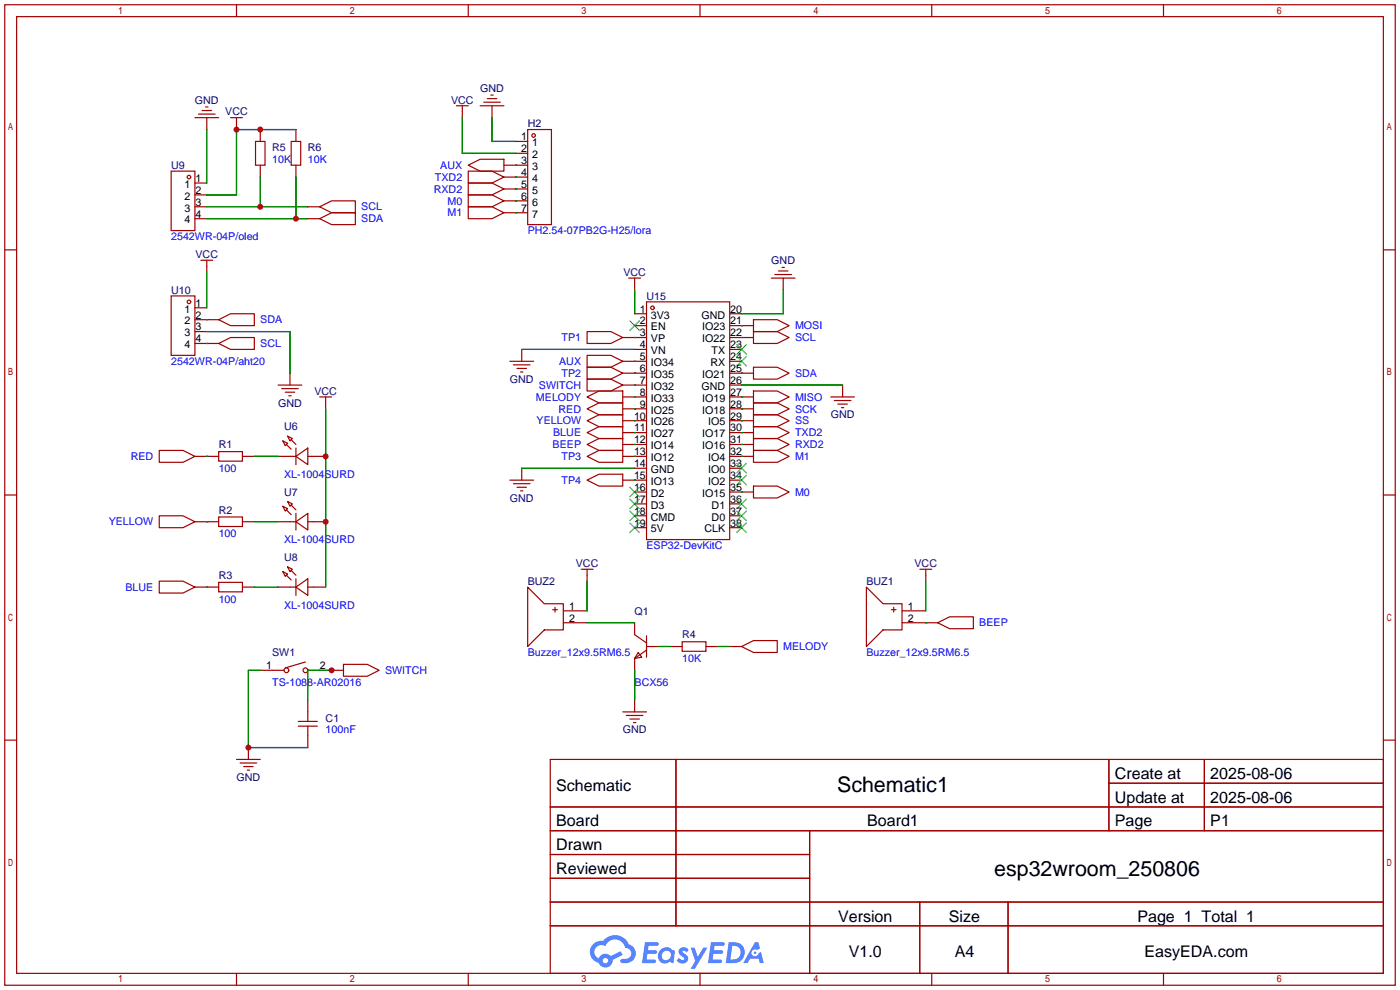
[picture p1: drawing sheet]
<svg xmlns="http://www.w3.org/2000/svg" width="299mm" height="212mm" viewBox="0 0 299 212" stroke-linecap="round" stroke-linejoin="round" font-family="sans-serif">
<g fill="none" stroke="#a10000" stroke-width=".25">
<path d="M1 1h297.2v209.6h-297.2zM3.6 3.6h292.1v204.4h-292.1zM50.5 1v2.6M100.1 1v2.6M149.6 1v2.6M199.1 1v2.6M248.7 1v2.6M1 53.4h2.6M295.7 53.4h2.5M1 105.8h2.6M295.7 105.8h2.5M1 158.2h2.6"/>
<path d="M295.7 158.2h2.5M117.6 162.3h178.1v45.7h-178.1zM117.6 172.5h178.1M117.6 177.5h178.1M144.5 162.3v35.6M173 177.5v30.5M237 162.3v15.2M237 167.4h58.7M257.4 162.3v15.2M117.6 182.6h55.4M117.6 192.8h178.1M117.6 187.7h55.4"/>
<path d="M117.6 197.9h178.1M196.6 192.8v15.2M215.4 192.8v15.2M50.5 208v2.6M100.1 208v2.6M149.6 208v2.6M199.1 208v2.6M248.7 208v2.6"/>
</g>
<g fill="#5487ff">
<path d="M145.3 202.7a1.3 1.3 0 0 1 1.9 .3l-.4 .6a.54 .54 0 0 0-.9-.2l.1 .2a1.34 1.34 0 0 1 .9 1.8 1.47 1.47 0 0 1-2.3-.1l.5-.6 .8 .5a.31 .31 0 0 0 .4-.3 .31 .31 0 0 0-.3-.4 1.12 1.12 0 0 1-.7-1.8z"/>
<path d="M147.6 202.5h.9l.6 2 1.2-2h.9l-2.7 4.6h-.9l1-1.7z"/>
<path d="M137.8 201.4h1.7a1.31 1.31 0 0 1 1.2 .2 .4 .4 0 0 1-.3 .5l-1.8 .1-.1 .9h1.6a.4 .4 0 0 1 .4 .4 .4 .4 0 0 1-.5 .4h-1.6l-.2 1.2h1.4a.46 .46 0 0 1 .5 0 .46 .46 0 0 1 .1 .5l-.4 .2h-2.6z"/>
<path d="M151.9 201.4h1.7a1.32 1.32 0 0 1 1.2 .2 .39 .39 0 0 1-.3 .5l-1.8 .1-.1 .9h1.6a.4 .4 0 0 1 .4 .4 .4 .4 0 0 1-.4 .4h-1.7l-.2 1.2h1.4a.46 .46 0 0 1 .5 0 .46 .46 0 0 1 .1 .5l-.4 .2h-2.6z"/>
<path d="M161.3 201.4h.8l.3 1.3-.6 .4a.75 .75 0 0 0-1.1 .3 .75 .75 0 0 0 .5 1 .75 .75 0 0 0 .9-.7l.5-.2 .6 2.3h-.8l-.3-.9h-1.8l-.5 .9h-1z"/>
<path d="M155.7 201.4l-.6 4.4h1.5a2.27 2.27 0 0 0 2.6-2.2 2.27 2.27 0 0 0-2.7-2.2zM156.5 202.1a1.5 1.5 0 0 1 1.8 1.6 1.5 1.5 0 0 1-1.9 1.4h-.3z"/>
<path d="M141.2 203a1.6 1.6 0 0 0-.3 2.3 1.6 1.6 0 0 0 2.3 .2l.7 .3 .3-2.4-.1-.3-.5-.1a1.58 1.58 0 0 0-2.4 0zM141.8 203.5a.98 .98 0 0 1 1.6 .4 .98 .98 0 0 1-1.1 1.3 .94 .94 0 0 1-.9-.7 .94 .94 0 0 1 .4-1z"/>
<path d="M126.8 201.8a2.37 2.37 0 0 0 1.1 4 1.54 1.54 0 0 0 1.8 1 1.54 1.54 0 0 0 1.2-1.6l2.2-1.1-.5-.8-2 1a1.57 1.57 0 0 0-2.7 .5 1.5 1.5 0 0 1-.7-2.1 1.5 1.5 0 0 1 2.2-.5 2.23 2.23 0 0 1 2.3-1.4 2.23 2.23 0 0 1 2 1.8 1.16 1.16 0 0 1 1.2 1.1 1.16 1.16 0 0 1-1.1 1.2h-.7a.47 .47 0 0 0-.5 .4 .47 .47 0 0 0 .4 .5 2.17 2.17 0 0 0 2.5-.9 2.17 2.17 0 0 0-.3-2.7l-.8-.4a3.2 3.2 0 0 0-5.5-.7l-1.1 .1zM128.8 205.3a.6 .6 0 0 1 1.2 0 .6 .6 0 0 1-1.2 0z"/>
<circle cx="161.4" cy="203.6" r=".28"/>
</g>
<g fill="none" stroke="#a10000" stroke-width=".25">
<path d="M36.6 36.6h5.1v12.7h-5.1zM41.7 39.1h2.5M41.7 25.1h5M42.4 24.4h3.6M43.2 23.6h2M43.9 22.9h.5M44.2 25.1v2.6M49.3 25.1h2.5M50.5 25.1v2.6M54.6 30.2h2v5.1h-2zM55.6 27.7v2.5M55.6 35.3v2.5"/>
<path d="M62.2 30.2h2.1v5.1h-2.1zM63.2 27.7v2.5M63.2 35.3v2.5M97.5 22.6h2.6M98.8 22.6v2.5M100.1 36.6h5.1l2.5 1.2-2.5 1.3h-5.1zM100.1 39.1h5.1l2.5 1.3-2.5 1.3h-5.1zM100.1 35.3l2.5-1.3h5.1v2.6h-5.1zM102.6 22.6h5.1M103.4 21.8h3.5M104.1 21.1h2.1M104.9 20.3h.5"/>
<path d="M105.2 22.6v2.5M107.7 37.8h5.1M107.7 35.3h5.1M110.2 30.2h2.6M110.2 32.8h2.6M112.8 27.7h5.1v20.3h-5.1zM41.7 41.7h2.5M41.7 44.2h2.5M41.7 46.7h2.5M42.9 55.6h2.6M44.2 55.6v2.6M65.8 44.2h2.5"/>
<path d="M65.8 46.7h2.5M68.3 46.7l2.6-1.2h5v2.5h-5zM68.3 44.2l2.6-1.3h5v2.6h-5zM100.1 41.7h5.1l2.5 1.2-2.5 1.3h-5.1zM100.1 44.2h5.1l2.5 1.3-2.5 1.2h-5.1zM107.7 40.4h5.1M107.7 42.9h5.1M107.7 45.5h5.1M134.4 59.4h2.5M135.6 59.4v2.6M164.8 59.4h5.1M165.6 58.7h3.6"/>
<path d="M166.4 57.9h2M167.1 57.2h.5M167.4 59.4v2.6M36.6 63.2h5.1v12.7h-5.1zM41.7 65.8h2.5M41.7 68.3h5M41.7 70.9h2.5M41.7 73.4h5M46.7 68.3l2.6-1.2h5.1v2.5h-5.1zM46.7 73.4l2.6-1.3h5.1v2.6h-5.1zM62 79.8v2.5M109 77.2h5"/>
<path d="M109.7 78h3.6M110.5 78.7h2M111.3 79.5h.5M111.5 74.7v2.5M125.5 70.9h5.1l2.5 1.2-2.5 1.3h-5.1zM125.5 75.9h5.1l2.5 1.3-2.5 1.3h-5.1zM125.5 78.5h5.1l2.5 1.3-2.5 1.2h-5.1zM133.1 72.1h5.1M133.1 79.8h5.1M133.1 77.2h5.1M135.6 69.6h2.6M135.6 67.1h2.6"/>
<path d="M135.6 74.7h2.6M138.2 64.5h17.8v50.8h-17.8zM156 72.1h5M156 79.8h5M156 69.6h5M156 77.2h2.5M156 67.1h2.5M156 74.7h2.5M161 70.9h5.1l2.6 1.2-2.6 1.3h-5.1zM161 78.5h5.1l2.6 1.3-2.6 1.2h-5.1zM161 68.3h5.1l2.6 1.3-2.6 1.3h-5.1zM34 96.3h5.1l2.6 1.2-2.6 1.3h-5.1z"/>
<path d="M41.7 97.5h5M46.7 96.5h5.1v2.1h-5.1zM51.8 97.5h2.6M59.4 82.3h5.1M59.4 97.5h3.8M60.2 83.1h3.6M60.5 94.2l1 .5-.5 .5zM61 83.8h2M61.2 95l1 1M61.5 93.2l1 .5-.5 .5zM61.7 84.6h.5M62.2 94l1 1"/>
<path d="M63.2 97.5l2.6-1.7v3.5zM63.2 95.8v3.5M65.8 97.5h3.8M68.3 84.8h2.6M69.6 84.8v2.6M125.5 87.4l2.5-1.3h5.1v2.5h-5.1zM125.5 89.9l2.5-1.3h5.1v2.6h-5.1zM125.5 92.5l2.5-1.3h5.1v2.5h-5.1zM125.5 84.8l2.5-1.2h5.1v2.5h-5.1zM125.5 95l2.5-1.3h5.1v2.6h-5.1zM125.5 81h5.1l2.5 1.3-2.5 1.3h-5.1zM125.5 97.5l2.5-1.2h5.1v2.5h-5.1z"/>
<path d="M133.1 87.4h5.1M133.1 89.9h5.1M133.1 92.5h5.1M133.1 84.8h5.1M133.1 95h5.1M133.1 82.3h5.1M133.1 97.5h5.1M156 87.4h5M156 89.9h5M156 92.5h5M156 84.8h5M156 95h5"/>
<path d="M156 82.3h2.5M156 97.5h5M161 93.7h5.1l2.6 1.3-2.6 1.3h-5.1zM161 88.6h5.1l2.6 1.3-2.6 1.3h-5.1zM161 86.1h5.1l2.6 1.3-2.6 1.2h-5.1zM161 83.6h5.1l2.6 1.2-2.6 1.3h-5.1zM161 91.2h5.1l2.6 1.3-2.6 1.2h-5.1zM161 96.3h5.1l2.6 1.2-2.6 1.3h-5.1zM177.5 84.8h5.1M178.3 85.6h3.6M179.1 86.4h2M179.8 87.1h.5"/>
<path d="M180.1 82.3v2.5M34 110.2h5.1l2.6 1.3-2.6 1.3h-5.1zM41.7 111.5h5M46.7 110.5h5.1v2h-5.1zM51.8 111.5h2.6M59.4 111.5h3.8M60.5 108.2l1 .5-.5 .5zM61.2 109l1 1M61.5 107.2l1 .5-.5 .5zM62.2 107.9l1 1.1M63.2 111.5l2.6-1.8v3.6zM63.2 109.7v3.6"/>
<path d="M65.8 111.5h3.8M109 102.6h5M109.7 103.4h3.6M110.5 104.1h2M111.3 104.9h.5M111.5 100.1v2.5M125.5 102.6l2.5-1.3h5.1v2.6h-5.1zM133.1 102.6h5.1M135.6 105.2h2.6M135.6 100.1h2.6M135.6 107.7h2.6M135.6 110.2h2.6"/>
<path d="M135.6 112.8h2.6M156 102.6h2.5M156 105.2h5M156 100.1h2.5M156 107.7h2.5M156 110.2h2.5M156 112.8h2.5M161 103.9h5.1l2.6 1.3-2.6 1.2h-5.1zM34 124.2h5.1l2.6 1.3-2.6 1.2h-5.1zM41.7 125.5h5M46.7 124.5h5.1v2h-5.1zM51.8 125.5h2.6"/>
<path d="M59.4 125.5h3.8M60.5 122.2l1 .5-.5 .5zM61.2 122.9l1 1.1M61.5 121.2l1 .5-.5 .5zM62.2 121.9l1 1M63.2 125.5l2.6-1.8v3.6zM63.2 123.7v3.6M65.8 125.5h3.8M112.8 125.5l3.5 3.5h4.1v5.6h-4.1l-3.5 3.6zM118.1 130.3h1M118.6 129.8v1M120.4 130.6h5.1"/>
<path d="M120.4 133.1h5.1M124.2 121.7h2.5M125.5 121.7v2.5M135.6 133.1v2.5l2.6 1.8M136.4 139.4l.8 1.1-1.6 .2zM138.2 138.2h2.5M138.2 138.9l-2.6 1.8M138.2 135.9v4.6M143.3 138.2h2.5M145.8 137.2h5.1v2h-5.1zM150.9 138.2h2.5M156 138.2h2.5"/>
<path d="M158.5 138.2l2.5-1.3h5.1v2.5h-5.1zM185.2 125.5l3.5 3.5h4.1v5.6h-4.1l-3.5 3.6zM190.5 130.3h1M191 129.8v1M192.8 130.6h5.1M192.8 133.1h7.6M196.6 121.7h2.5M197.9 121.7v2.5M200.4 133.1l2.5-1.3h5.1v2.6h-5.1zM53.1 159.8v2.5M55.6 143.3h5.1M63.8 154.2h4"/>
<path d="M63.8 155.2h4M65.3 141.5l-4.3 1.2M65.8 143.3h7.6M65.8 149.6v4.6M65.8 155.2v4.6M73.4 142h5.1l2.5 1.3-2.5 1.2h-5.1zM133.1 152.1h5.1M133.9 152.9h3.5M134.6 153.7h2.1M135.4 154.4h.5M135.6 140.7v2.6M135.6 149.6v2.5"/>
<path d="M50.5 162.3h5.1M51.3 163.1h3.6M52.1 163.8h2M52.8 164.6h.5"/>
<circle cx="40.4" cy="37.8" r=".38"/>
<circle cx="114" cy="29" r=".38"/>
<circle cx="40.4" cy="64.5" r=".38"/>
<circle cx="139.4" cy="65.8" r=".38"/>
<circle cx="61.2" cy="143.3" r=".51"/>
<circle cx="65.3" cy="143.3" r=".51"/>
</g>
<g fill="none" stroke="#008700" stroke-width=".25">
<path d="M44.2 27.7v11.4M55.6 37.8v6.4M63.2 27.7h-12.7v14h-6.3M63.2 37.8v8.9M98.8 25.1v7.7h11.4M105.2 25.1v5.1h5M110.2 37.8h.1M110.2 35.3h.1M44.2 58.2v7.6M44.2 44.2h21.6M44.2 46.7h21.6M110.2 40.4h.1"/>
<path d="M110.2 42.9h.1M110.2 45.5h.1M44.2 68.3h.1M44.2 73.4h.1M44.2 70.9h17.8v8.9M111.5 74.7h24.1M135.6 72.1h.1M135.6 77.2h.1M135.6 79.8h.1M135.6 62v5.1M158.5 72.1h.1M158.5 79.8h.1"/>
<path d="M158.5 69.6h.1M167.4 62v5.1h-8.9M44.2 97.5h.1M54.4 97.5h5M69.6 87.4v38.1M135.6 87.4h.1M135.6 89.9h.1M135.6 92.5h.1M135.6 84.8h.1M135.6 95h.1M135.6 82.3h.1M135.6 97.5h.1"/>
<path d="M158.5 95h.1M158.5 89.9h.1M158.5 87.4h.1M158.5 84.8h.1M158.5 92.5h.1M158.5 97.5h.1M158.5 82.3h21.6M44.2 111.5h.1M54.4 111.5h5M111.5 100.1h24.1M135.6 102.6h.1M158.5 105.2h.1"/>
<path d="M44.2 125.5h.1M54.4 125.5h5M125.5 124.2v6.4M125.5 133.1h10.1M140.7 138.2h2.6M153.4 138.2h2.6M197.9 133.1h.1M197.9 124.2v6.4M55.6 143.3h-2.5v16.5h12.7M70.9 143.3h-5.1v6.3M135.6 143.3v6.3"/>
</g>
<g fill="none" stroke="#3c3" stroke-width=".25">
<path d="M134.6 68.6l2.1 2M136.7 68.6l-2.1 2M157.5 73.7l2 2M157.5 76.2l2 2M159.5 73.7l-2 2M159.5 76.2l-2 2M157.5 99.1l2 2M159.5 99.1l-2 2M134.6 104.1l2.1 2.1M134.6 106.7l2.1 2M134.6 109.2l2.1 2.1M134.6 111.8l2.1 2"/>
<path d="M136.7 104.1l-2.1 2.1M136.7 106.7l-2.1 2M136.7 109.2l-2.1 2.1M136.7 111.8l-2.1 2M157.5 101.6l2 2M157.5 106.7l2 2M157.5 109.2l2 2.1M157.5 111.8l2 2M159.5 101.6l-2 2M159.5 106.7l-2 2M159.5 109.2l-2 2.1M159.5 111.8l-2 2"/>
</g>
<g fill="#c00">
<circle cx="69.6" cy="97.5" r=".63"/>
<circle cx="69.6" cy="111.5" r=".63"/>
<circle cx="53.1" cy="159.8" r=".63"/>
<circle cx="70.9" cy="143.3" r=".63"/>
<circle cx="50.5" cy="27.7" r=".63"/>
<circle cx="55.6" cy="27.7" r=".63"/>
<circle cx="55.6" cy="44.2" r=".63"/>
<circle cx="63.2" cy="46.7" r=".63"/>
</g>
<g font-size="4.6">
<text x="178.9" y="169.3">Schematic1</text>
<text x="212.5" y="187.1">esp32wroom_250806</text>
</g>
<g font-size="3.4">
<text x="238.3" y="166.5">Create at</text>
<text x="258.7" y="166.5">2025-08-06</text>
<text x="118.9" y="169">Schematic</text>
<text x="238.3" y="171.6">Update at</text>
<text x="258.7" y="171.6">2025-08-06</text>
<text x="118.9" y="176.6">Board</text>
<text x="185.3" y="176.6">Board1</text>
<text x="238.3" y="176.6">Page</text>
<text x="258.7" y="176.6">P1</text>
<text x="118.9" y="181.7">Drawn</text>
<text x="118.9" y="186.8">Reviewed</text>
<text x="179.1" y="197">Version</text>
<text x="202.8" y="197">Size</text>
<text x="243.1" y="197">Page 1 Total 1</text>
<text x="181.4" y="204.6">V1.0</text>
<text x="204" y="204.6">A4</text>
<text x="244.6" y="204.6">EasyEDA.com</text>
</g>
<g font-size="2.3" fill="#000080">
<text x="41.7" y="22.1">GND</text>
<text x="96.4" y="22.1">VCC</text>
<text x="102.6" y="19.6">GND</text>
<text x="48.1" y="24.7">VCC</text>
<text x="112.8" y="27.2">H2</text>
<text x="58.2" y="32.3">R5</text>
<text x="65.8" y="32.3">R6</text>
<text x="36.6" y="36.1">U9</text>
<text x="41.8" y="55.1">VCC</text>
<text x="133.2" y="59">VCC</text>
<text x="164.8" y="56.4">GND</text>
<text x="36.6" y="62.8">U10</text>
<text x="138.2" y="64">U15</text>
<text x="109" y="81.8">GND</text>
<text x="59.4" y="86.9">GND</text>
<text x="67.2" y="84.4">VCC</text>
<text x="177.5" y="89.4">GND</text>
<text x="46.7" y="95.8">R1</text>
<text x="60.7" y="92">U6</text>
<text x="60.7" y="105.9">U7</text>
<text x="109" y="107.2">GND</text>
<text x="46.7" y="109.8">R2</text>
<text x="60.7" y="119.9">U8</text>
<text x="46.7" y="123.7">R3</text>
<text x="112.8" y="125">BUZ2</text>
<text x="123.1" y="121.2">VCC</text>
<text x="185.2" y="125">BUZ1</text>
<text x="195.5" y="121.2">VCC</text>
<text x="135.6" y="131.3">Q1</text>
<text x="145.8" y="136.4">R4</text>
<text x="58.2" y="140.2">SW1</text>
<text x="69.6" y="154.2">C1</text>
<text x="133.1" y="156.7">GND</text>
<text x="50.5" y="166.9">GND</text>
</g>
<g font-size="2.3">
<text x="111.4" y="30">1</text>
<text x="111.4" y="32.5">2</text>
<text x="111.4" y="35.1">3</text>
<text x="113.7" y="31.2">1</text>
<text x="113.7" y="33.8">2</text>
<text x="39.4" y="40.1">1</text>
<text x="41.8" y="38.9">1</text>
<text x="41.8" y="41.4">2</text>
<text x="111.4" y="37.6">4</text>
<text x="111.4" y="40.1">5</text>
<text x="113.7" y="36.3">3</text>
<text x="113.7" y="38.9">4</text>
<text x="113.7" y="41.4">5</text>
<text x="39.4" y="42.7">2</text>
<text x="39.4" y="45.2">3</text>
<text x="39.4" y="47.8">4</text>
<text x="41.8" y="43.9">3</text>
<text x="41.8" y="46.5">4</text>
<text x="111.4" y="42.7">6</text>
<text x="111.4" y="45.2">7</text>
<text x="113.7" y="43.9">6</text>
<text x="113.7" y="46.5">7</text>
<text x="41.8" y="65.5">1</text>
<text x="39.4" y="66.8">1</text>
<text x="39.4" y="69.3">2</text>
<text x="39.4" y="71.9">3</text>
<text x="41.8" y="68.1">2</text>
<text x="41.8" y="70.6">3</text>
<text x="136.8" y="66.8">1</text>
<text x="136.8" y="69.3">2</text>
<text x="136.8" y="71.9">3</text>
<text x="139.1" y="68.1">3V3</text>
<text x="139.1" y="70.6">EN</text>
<text x="149.9" y="68.1">GND</text>
<text x="150.1" y="70.6">IO23</text>
<text x="156.1" y="66.8">20</text>
<text x="156.1" y="69.3">21</text>
<text x="156.1" y="71.9">22</text>
<text x="39.4" y="74.4">4</text>
<text x="41.8" y="73.2">4</text>
<text x="136.8" y="74.4">4</text>
<text x="136.8" y="77">5</text>
<text x="139.1" y="73.2">VP</text>
<text x="139.1" y="75.7">VN</text>
<text x="150.1" y="73.2">IO22</text>
<text x="152.1" y="75.7">TX</text>
<text x="156.1" y="74.4">23</text>
<text x="156.1" y="77">24</text>
<text x="136.8" y="79.5">6</text>
<text x="136.8" y="82">7</text>
<text x="139.1" y="78.2">IO34</text>
<text x="139.1" y="80.8">IO35</text>
<text x="139.1" y="83.3">IO32</text>
<text x="149.9" y="83.3">GND</text>
<text x="150.1" y="80.8">IO21</text>
<text x="151.8" y="78.2">RX</text>
<text x="156.1" y="79.5">25</text>
<text x="156.1" y="82">26</text>
<text x="135.5" y="89.7">10</text>
<text x="136.8" y="84.6">8</text>
<text x="136.8" y="87.1">9</text>
<text x="139.1" y="85.9">IO33</text>
<text x="139.1" y="88.4">IO25</text>
<text x="150.1" y="85.9">IO19</text>
<text x="150.1" y="88.4">IO18</text>
<text x="156.1" y="84.6">27</text>
<text x="156.1" y="87.1">28</text>
<text x="156.1" y="89.7">29</text>
<text x="135.5" y="92.2">11</text>
<text x="135.5" y="94.7">12</text>
<text x="139.1" y="90.9">IO26</text>
<text x="139.1" y="93.5">IO27</text>
<text x="150.1" y="93.5">IO17</text>
<text x="151.3" y="90.9">IO5</text>
<text x="156.1" y="92.2">30</text>
<text x="156.1" y="94.7">31</text>
<text x="135.5" y="97.3">13</text>
<text x="135.5" y="99.8">14</text>
<text x="139.1" y="96">IO14</text>
<text x="139.1" y="98.6">IO12</text>
<text x="139.1" y="101.1">GND</text>
<text x="150.1" y="96">IO16</text>
<text x="151.3" y="98.6">IO4</text>
<text x="151.3" y="101.1">IO0</text>
<text x="156.1" y="97.3">32</text>
<text x="156.1" y="99.8">33</text>
<text x="135.5" y="102.4">15</text>
<text x="135.5" y="104.9">16</text>
<text x="135.5" y="107.4">17</text>
<text x="139.1" y="103.6">IO13</text>
<text x="139.1" y="106.2">D2</text>
<text x="150.1" y="106.2">IO15</text>
<text x="151.3" y="103.6">IO2</text>
<text x="156.1" y="102.4">34</text>
<text x="156.1" y="104.9">35</text>
<text x="156.1" y="107.4">36</text>
<text x="135.5" y="110">18</text>
<text x="135.5" y="112.5">19</text>
<text x="139.1" y="108.7">D3</text>
<text x="139.1" y="111.3">CMD</text>
<text x="139.1" y="113.8">5V</text>
<text x="150.6" y="113.8">CLK</text>
<text x="152.1" y="108.7">D1</text>
<text x="152.1" y="111.3">D0</text>
<text x="156.1" y="110">37</text>
<text x="156.1" y="112.5">38</text>
<text x="121.7" y="130.3">1</text>
<text x="194.1" y="130.3">1</text>
<text x="121.7" y="132.8">2</text>
<text x="194.1" y="132.8">2</text>
<text x="56.9" y="143">1</text>
<text x="68.3" y="143">2</text>
</g>
<g font-size="2.3" fill="#00f">
<text x="58.2" y="34.8">10K</text>
<text x="65.8" y="34.8">10K</text>
<text x="92.7" y="41.2">RXD2</text>
<text x="93" y="38.6">TXD2</text>
<text x="94.1" y="36.1">AUX</text>
<text x="77.2" y="47.5">SDA</text>
<text x="77.2" y="45">SCL</text>
<text x="95.6" y="43.7">M0</text>
<text x="95.6" y="46.3">M1</text>
<text x="36.6" y="51.3">2542WR-04P/oled</text>
<text x="112.8" y="50.1">PH2.54-07PB2G-H25/lora</text>
<text x="55.6" y="69.1">SDA</text>
<text x="169.9" y="70.4">MOSI</text>
<text x="55.6" y="74.2">SCL</text>
<text x="120" y="72.9">TP1</text>
<text x="169.9" y="72.9">SCL</text>
<text x="36.6" y="78">2542WR-04P/aht20</text>
<text x="115.2" y="83.1">SWITCH</text>
<text x="119.5" y="78">AUX</text>
<text x="120" y="80.5">TP2</text>
<text x="169.9" y="80.5">SDA</text>
<text x="114.5" y="85.6">MELODY</text>
<text x="119.4" y="88.2">RED</text>
<text x="169.9" y="88.2">SCK</text>
<text x="169.9" y="85.6">MISO</text>
<text x="114.7" y="90.7">YELLOW</text>
<text x="118.1" y="95.8">BEEP</text>
<text x="118.2" y="93.2">BLUE</text>
<text x="169.9" y="95.8">RXD2</text>
<text x="169.9" y="90.7">SS</text>
<text x="169.9" y="93.2">TXD2</text>
<text x="27.9" y="98.3">RED</text>
<text x="46.7" y="100.9">100</text>
<text x="120" y="98.3">TP3</text>
<text x="169.9" y="98.3">M1</text>
<text x="60.7" y="102.1">XL-1004SURD</text>
<text x="120" y="103.4">TP4</text>
<text x="169.9" y="105.9">M0</text>
<text x="23.2" y="112.3">YELLOW</text>
<text x="46.7" y="114.8">100</text>
<text x="60.7" y="116.1">XL-1004SURD</text>
<text x="138.2" y="117.4">ESP32-DevKitC</text>
<text x="26.8" y="126.3">BLUE</text>
<text x="46.7" y="128.8">100</text>
<text x="60.7" y="130.1">XL-1004SURD</text>
<text x="209.3" y="133.9">BEEP</text>
<text x="112.8" y="140.2">Buzzer_12x9.5RM6.5</text>
<text x="145.8" y="141.5">10K</text>
<text x="167.4" y="139">MELODY</text>
<text x="185.2" y="140.2">Buzzer_12x9.5RM6.5</text>
<text x="58.2" y="146.6">TS-1088-AR02016</text>
<text x="82.3" y="144">SWITCH</text>
<text x="135.6" y="146.6">BCX56</text>
<text x="69.6" y="156.7">100nF</text>
</g>
</svg>
